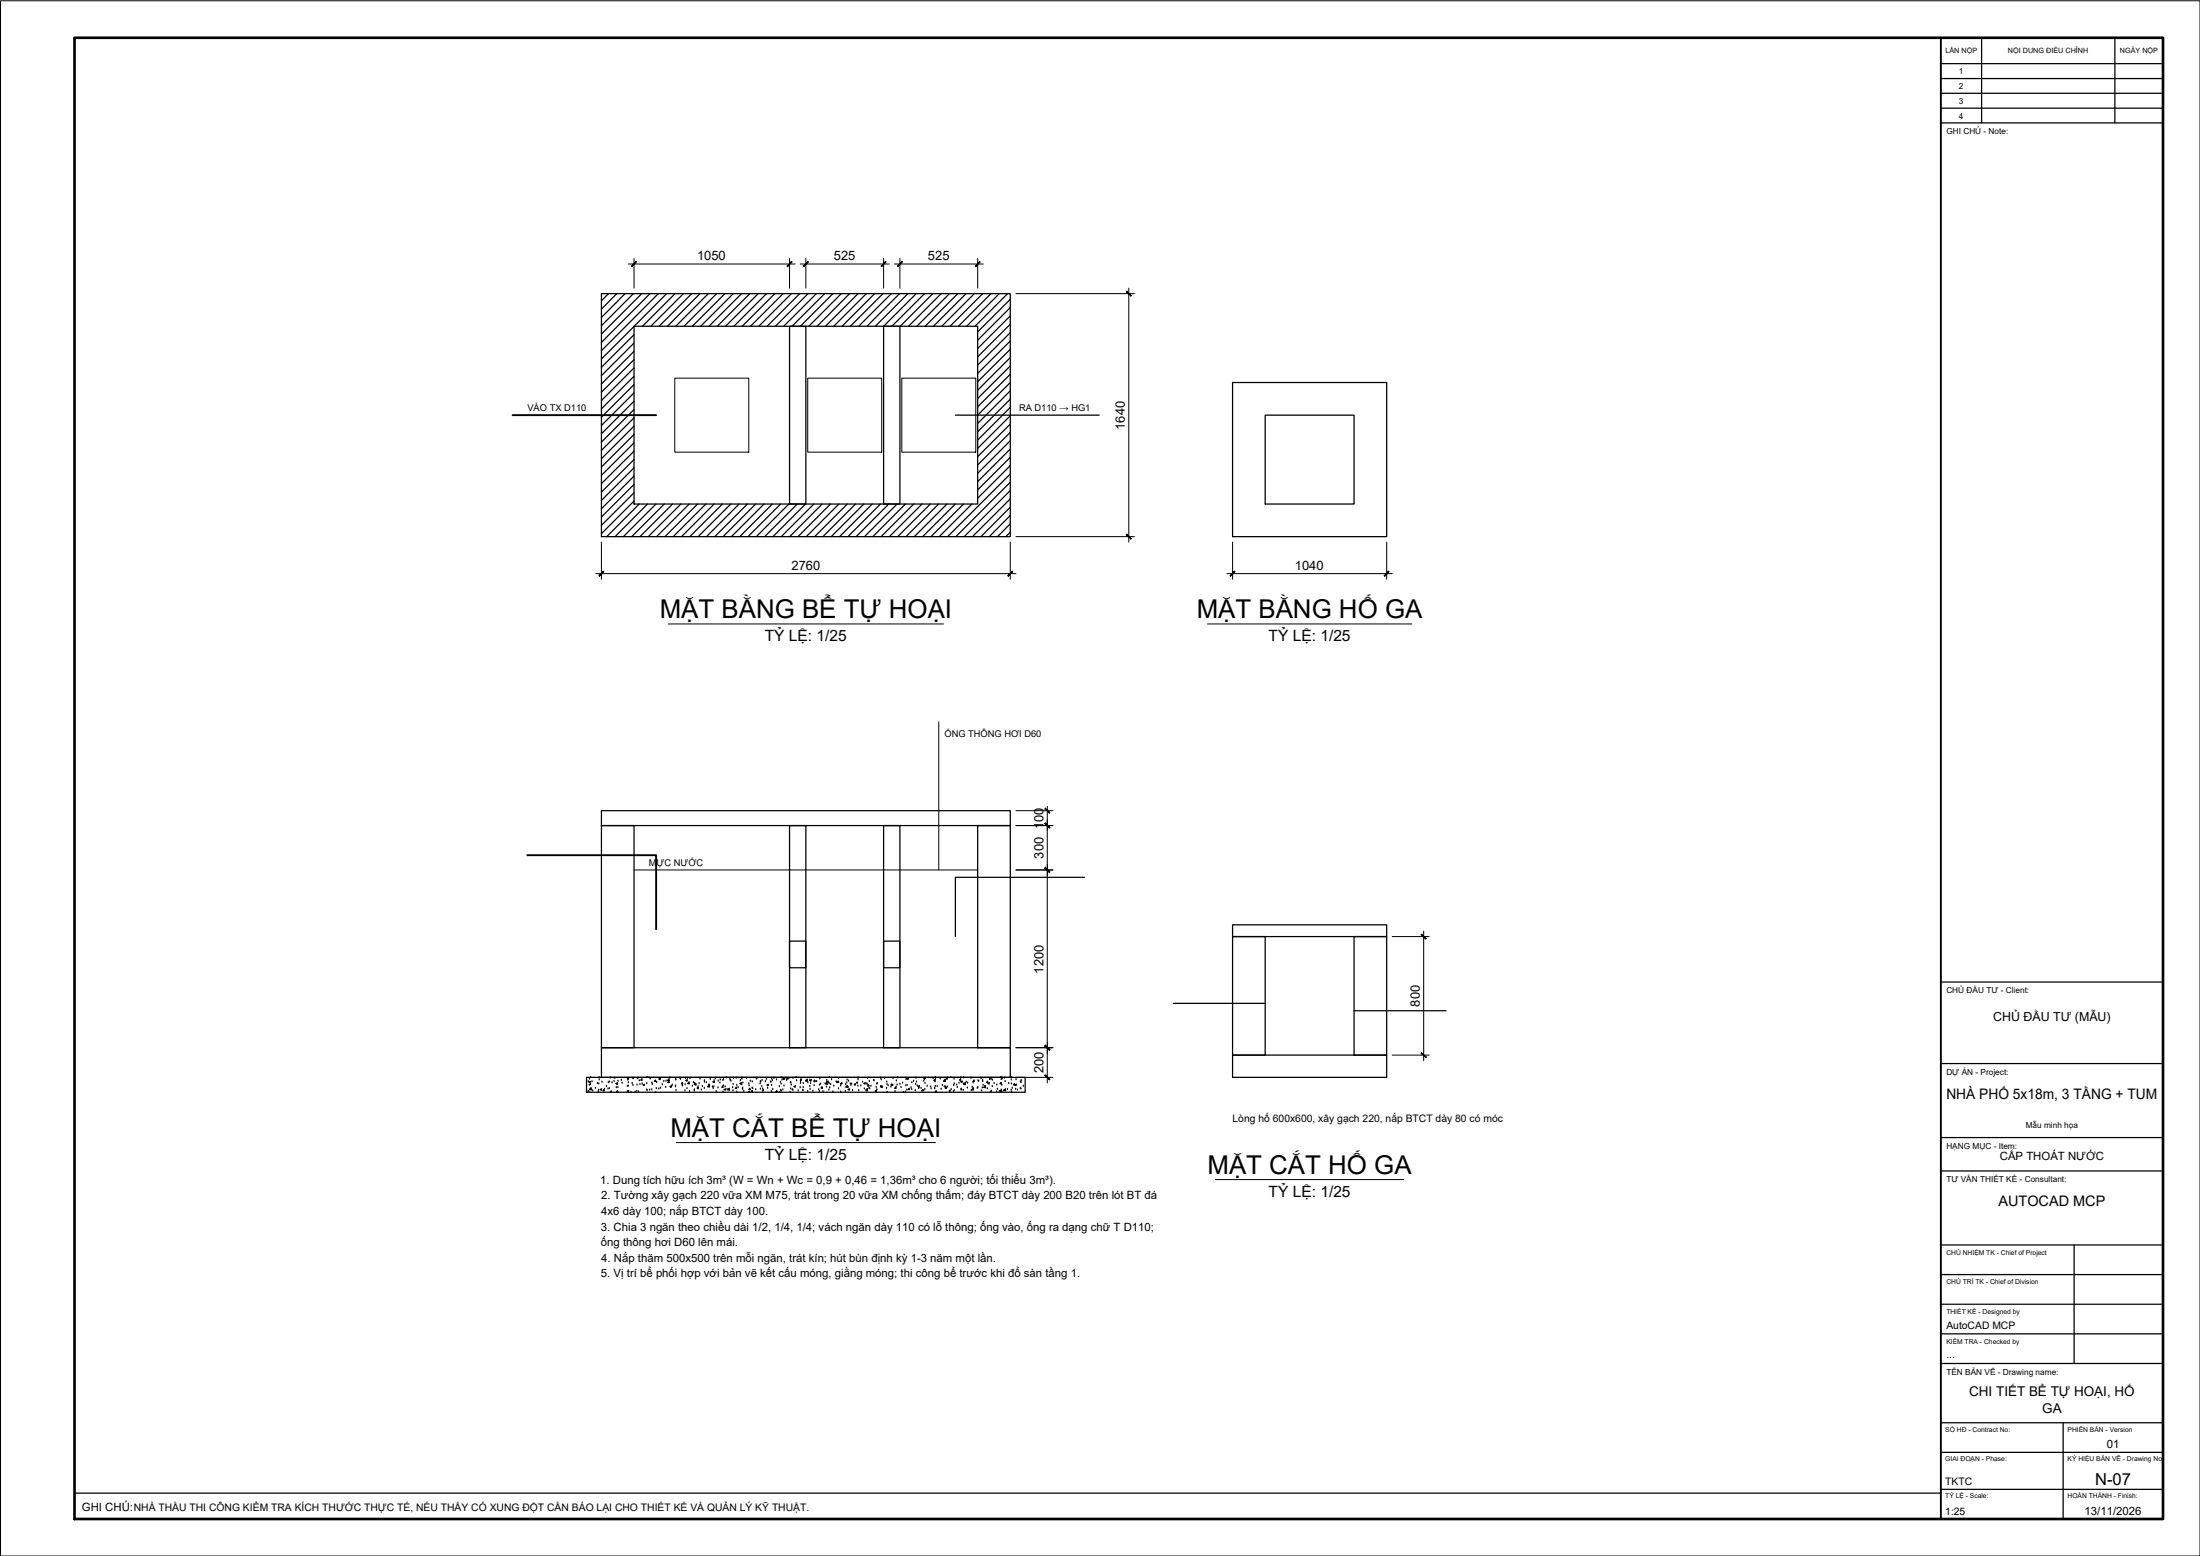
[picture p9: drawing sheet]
<svg xmlns="http://www.w3.org/2000/svg" width="594mm" height="420mm" viewBox="0 0 594 420" stroke-linecap="round" stroke-linejoin="round" font-family="sans-serif">
<!-- layer: P-EQPM -->
<g fill="none" stroke="#000" stroke-width=".34">
<path d="M162.4 79.3h110.4v65.6h-110.4zM164.3 79.3l-1.9 1.9M166.6 79.3l-4.2 4.2M168.8 79.3l-6.4 6.4M171 79.3l-8.6 8.7M173.3 79.3l-10.9 10.9M175.5 79.3l-13.1 13.2M177.8 79.3l-15.4 15.4M180 79.3l-8.7 8.8M182.3 79.3l-8.8 8.8M184.5 79.3l-8.8 8.8M186.8 79.3l-8.8 8.8"/>
<path d="M189 79.3l-8.8 8.8M191.3 79.3l-8.8 8.8M193.5 79.3l-8.8 8.8M195.8 79.3l-8.8 8.8M198 79.3l-8.8 8.8M200.3 79.3l-8.9 8.8M202.5 79.3l-8.8 8.8M204.7 79.3l-8.8 8.8M207 79.3l-8.8 8.8M209.2 79.3l-8.8 8.8M211.5 79.3l-8.8 8.8M213.7 79.3l-8.8 8.8"/>
<path d="M216 79.3l-8.8 8.8M218.2 79.3l-8.8 8.8M220.4 79.3l-8.8 8.8M222.7 79.3l-8.8 8.8M224.9 79.3l-8.8 8.8M227.2 79.3l-8.8 8.8M229.4 79.3l-8.7 8.8M231.7 79.3l-8.8 8.8M233.9 79.3l-8.8 8.8M236.2 79.3l-8.8 8.8M238.4 79.3l-8.8 8.8M240.7 79.3l-8.8 8.8"/>
<path d="M242.9 79.3l-8.8 8.8M245.2 79.3l-8.8 8.8M247.4 79.3l-8.8 8.8M249.7 79.3l-8.9 8.8M251.9 79.3l-8.8 8.8M254.1 79.3l-8.8 8.8M256.4 79.3l-8.8 8.8M258.6 79.3l-8.8 8.8M260.9 79.3l-8.8 8.8M263.1 79.3l-8.8 8.8M265.4 79.3l-8.8 8.8M267.6 79.3l-8.8 8.8"/>
<path d="M269.8 79.3l-8.8 8.8M272.1 79.3l-8.8 8.8M171.2 88.1h92.8v48h-92.8zM171.2 88.1l-8.8 8.8M171.2 90.4l-8.8 8.8M171.2 92.6l-8.8 8.8M171.2 94.9l-8.8 8.8M171.2 97.1l-8.8 8.8M171.2 99.4l-8.8 8.8M213.2 88.1h4.4v48h-4.4zM238.6 88.1h4.4v48h-4.4zM272.8 80.8l-8.8 8.8"/>
<path d="M272.8 83.1l-8.8 8.8M272.8 85.3l-8.8 8.8M272.8 87.5l-8.8 8.9M272.8 89.8l-8.8 8.8M272.8 92.1l-8.8 8.7M272.8 94.3l-8.8 8.8M272.8 96.6l-8.8 8.8M272.8 98.8l-8.8 8.8M171.2 101.6l-8.8 8.8M171.2 103.8l-8.8 8.8M171.2 106.1l-8.8 8.8M171.2 108.3l-8.8 8.8"/>
<path d="M171.2 110.6l-8.8 8.8M171.2 112.8l-8.8 8.8M171.2 115.1l-8.8 8.8M171.2 117.3l-8.8 8.8M171.2 119.6l-8.8 8.8M272.8 101l-8.8 8.9M272.8 103.3l-8.8 8.8M272.8 105.5l-8.8 8.8M272.8 107.8l-8.8 8.8M272.8 110l-8.8 8.8M272.8 112.3l-8.8 8.8M272.8 114.5l-8.8 8.8"/>
<path d="M272.8 116.8l-8.8 8.8M272.8 119l-8.8 8.8M332.8 103.3h41.7v41.6h-41.7zM341.6 112.1h24v24h-24zM171.2 121.8l-8.8 8.8M171.2 124.1l-8.8 8.8M171.2 126.3l-8.8 8.8M171.2 128.6l-8.8 8.8M171.2 130.8l-8.8 8.8M171.2 133.1l-8.8 8.8M171.2 135.3l-8.8 8.8M172.6 136.1l-8.8 8.8"/>
<path d="M174.9 136.1l-8.8 8.8M177.1 136.1l-8.8 8.8M179.4 136.1l-8.8 8.8M181.6 136.1l-8.8 8.8M183.9 136.1l-8.8 8.8M186.1 136.1l-8.8 8.8M188.4 136.1l-8.9 8.8M190.6 136.1l-8.8 8.8M192.8 136.1l-8.8 8.8M195.1 136.1l-8.8 8.8M197.3 136.1l-8.8 8.8M199.6 136.1l-8.8 8.8"/>
<path d="M201.8 136.1l-8.8 8.8M204.1 136.1l-8.8 8.8M206.3 136.1l-8.8 8.8M208.5 136.1l-8.8 8.8M210.8 136.1l-8.8 8.8M213 136.1l-8.8 8.8M215.3 136.1l-8.8 8.8M217.5 136.1l-8.8 8.8M219.8 136.1l-8.8 8.8M222 136.1l-8.8 8.8M224.3 136.1l-8.8 8.8M226.5 136.1l-8.8 8.8"/>
<path d="M228.8 136.1l-8.8 8.8M231 136.1l-8.8 8.8M233.3 136.1l-8.8 8.8M235.5 136.1l-8.8 8.8M237.8 136.1l-8.8 8.8M240 136.1l-8.8 8.8M242.2 136.1l-8.8 8.8M244.5 136.1l-8.8 8.8M246.7 136.1l-8.8 8.8M249 136.1l-8.8 8.8M251.2 136.1l-8.8 8.8M253.5 136.1l-8.8 8.8"/>
<path d="M255.7 136.1l-8.8 8.8M258 136.1l-8.9 8.8M260.2 136.1l-8.8 8.8M262.4 136.1l-8.8 8.8M272.8 121.2l-8.8 8.8M272.8 123.5l-8.8 8.8M272.8 125.7l-8.8 8.8M272.8 128l-16.9 16.9M272.8 130.2l-14.7 14.7M272.8 132.5l-12.4 12.4M272.8 134.7l-10.2 10.2M272.8 136.9l-7.9 8"/>
<path d="M272.8 139.2l-5.7 5.7M272.8 141.4l-3.4 3.5M272.8 143.7l-1.2 1.2M162.4 218.9h110.4v4h-110.4zM162.4 222.9h8.8v60h-8.8zM213.2 222.9h4.4v60h-4.4zM238.6 222.9h4.4v60h-4.4zM264 222.9h8.8v60h-8.8zM213.2 254.1h4.4v7.2h-4.4zM238.6 254.1h4.4v7.2h-4.4zM332.8 252.9h8.8v32h-8.8zM332.8 249.7h41.7v3.2h-41.7z"/>
<path d="M365.6 252.9h8.9v32h-8.9zM158.4 290.9h118.4v4h-118.4zM159.1 292.1l.3-.1-.1 .3zM159.2 294.2l.2-.3 .1 .3M159.2 294.2h.3M159.6 293.8l.1 .5-.5-.1M159.7 293.8l-.5 .4M162.1 294.2l.3-.2v.4zM162.4 282.9h110.4v8h-110.4zM163.1 294.5v-.3l-.2 .3h.3M164.7 294.9l.4-.3v.3M165.9 290.9h.1"/>
<path d="M166.7 292.4l-.3 .2M166.7 292.4l-.1 .3-.3-.1M166.8 294.9l-.1-.4-.2 .3 .3 .1M169.4 294.6l.4-.1-.2 .3zM169.6 291l.1 .3h-.3l.3-.3M170.3 294.9h.1M170.6 290.9l.3 .2 .1-.2M173.3 291.3l.1 .4-.3-.1zM173.7 292.9l.3-.1-.1 .3zM175 290.9l.3 .1M175.3 290.9v.1M176.9 294.9h.2"/>
<path d="M177 292v-.3l-.3 .3h.4M177.9 291.3l.4-.1-.1 .3zM180.7 292.3l-.1-.3-.2 .3h.3M180.7 291.3v.5h-.4zM180.9 293.4l.4-.2-.1 .3zM184.3 292.6l-.1-.3-.2 .3h.3M185.2 291.7l.4-.1-.1 .3zM186.1 292.2v.5l-.4-.1zM187.9 292.6l.1 .3h-.3zM188.3 293.8l.3-.2-.1 .4zM191.1 293.4l.4-.4v.5zM191.5 292.9l.1 .3h-.3z"/>
<path d="M192.5 292.1l.4-.1-.1 .3zM195.2 293.2l.1 .4-.3-.1 .2-.3M195.6 294.2l.3-.2-.1 .3zM196.9 294.3v-.4l-.4 .4h.5M198.8 293.6l.1 .3h-.3l.3-.3M199.8 292.5l.4-.1-.1 .3-.3-.1M202.1 294.9l.2-.2 .1 .2M202.5 293.9v.3h-.3l.3-.3M202.9 294.6l.3-.1-.1 .3zM204.1 290.9l.3 .2v-.2M206.1 294.2l.1 .3h-.3zM207.2 292.9l.3-.1-.1 .3z"/>
<path d="M208.9 290.9l.2 .1M209.1 290.9v.1M209.8 294.5v.4l-.3-.1zM210.4 294.9h.1M211.4 291.3l.4-.1-.1 .3zM212.2 290.9l.4 .2-.1-.2M212.7 291.3v-.3l-.2 .3h.3M213.4 294.9h.1M214.8 293.2l-.4 .2 .3 .1 .1-.3M216.4 291.7l-.1-.4-.2 .3 .3 .1M217.5 291.8l.4-.4 .1 .5zM218.7 291.7l.4-.1-.1 .3z"/>
<path d="M220 292v-.3l-.2 .3h.3M221.8 293.8l.3-.2-.1 .3zM222.9 292.7h.5M223.4 292.3l-.4 .4M223.4 292.3v.5M223.4 292.3h.3M223.6 292l.1 .3M223.7 292l-.3 .3M226 292.1l.4-.1-.1 .3zM227.3 292.3v.3h-.3l.3-.3M228.8 293.1v.5l-.4-.1zM229 294.2l.4-.2-.1 .3z"/>
<path d="M230.9 292.6l.1 .3h-.3l.2-.3M233.7 292.4l-.1 .3-.3-.2 .4-.1M233.8 294.3l.4 .1v-.4l-.4 .4M234.5 292.9l.1 .3h-.3l.3-.3M236.4 294.6l.3-.2-.1 .4-.2-.2M237.6 290.9l.2 .2 .1-.2M238.2 293.2l.1 .4-.3-.1 .2-.3M239.5 294.9h.1M240.6 292.9l.4-.1-.1 .3zM241.8 293.6l.1 .3M241.9 293.6l-.3 .3h.3M243.8 294.9h.2"/>
<path d="M244.9 291.3l.4-.1-.2 .3zM245.5 293.9l-.2 .3h.3M245.5 293.9v.3M248.3 293.2l-.1 .3-.3-.2 .4-.1M249.2 294.5h-.3l.2-.3 .1 .4M249.6 290.9l-.2 .2 .5 .1-.1-.3M251.9 290.9l.3 .1M252.1 290.9v.1M252.2 291.7l.3-.2-.1 .4zM252.8 294.9v-.4l-.2 .3 .3 .1M255.2 291.5l.1 .5-.5-.1 .4-.4M255.2 293.8l.4-.2-.1 .3z"/>
<path d="M255.7 291l.1 .3h-.3zM256.4 294.9h.1M259.4 291.3v.4l-.3-.1zM259.5 292.1l.4-.1-.2 .3zM260.2 292.8l.5-.4v.5zM262.5 294.2l.4-.2-.1 .3zM263 291.7l.1 .3h-.3zM265.7 293.6l.4-.4v.5zM266.7 292v.3h-.3zM266.8 292.5l.3-.1v.3zM269.8 294.6l.4-.2-.1 .3zM270.4 292.6h-.3l.2-.3 .1 .4"/>
<path d="M271.1 294.5l.4-.5v.5zM271.1 290.9h.3M274 292.6l-.3 .3h.3v-.2M274.1 292.9l.4-.1-.2 .3zM332.8 284.9h41.7v6h-41.7z"/>
</g>
<!-- layer: A-HIDD -->
<path d="M182.2 102.1h20v20h-20zM218.1 102.1h20v20h-20zM243.5 102.1h20v20h-20zM171.2 234.9h92.8" fill="none" stroke="#000" stroke-width=".27"/>
<!-- layer: P-SANR-SOIL -->
<path d="M138.4 112.1h38.8M142.4 230.9h34.8v20" fill="none" stroke="#000" stroke-width=".51"/>
<!-- layer: P-SANR-WAST -->
<path d="M258 112.1h38.8M292.8 236.9h-34.8v16M316.8 270.9h24.8M365.6 272.9h24.9" fill="none" stroke="#000" stroke-width=".34"/>
<!-- layer: P-ANNO-TEXT -->
<g fill="none" stroke="#000" stroke-width=".27">
<path d="M169.7 71.3h45M171.2 69.8v8M213.2 69.8v8M216.1 71.3h24M217.6 69.8v8M238.6 69.8v8M241.5 71.3h24M243 69.8v8M264 69.8v8M274.3 79.3h32M304.8 77.8v68.6M160.9 154.9h113.4"/>
<path d="M162.4 146.4v10M272.8 146.4v10M274.3 144.9h32M331.3 154.9h44.6M332.8 146.4v10M374.5 146.4v10M180.4 168.5h74.4M326.1 168.5h55.1M274.3 218.9h10M282.8 217.7v6.4M274.3 234.9h10M274.3 222.9h10"/>
<path d="M282.8 221.4v71M375.9 252.9h10M384.4 251.4v35M274.3 290.9h10M274.3 282.9h10M375.9 284.9h10M182.6 308.5h70M328.2 318.5h50.9"/>
</g>
<!-- layer: 0 -->
<g fill="#000" stroke="#000" stroke-width=".27">
<path d="M171.7 70.6l-1 1.4 1.1-1.3zM171.7 70.6l-1 1.4-.2-.2z"/>
<path d="M213.8 70.6l-1.3 1.2 .2 .2zM213.8 70.6l.1 .1-1.2 1.3z"/>
<path d="M218.2 70.6l-1.1 1.4 1.2-1.3zM218.2 70.6l-1.1 1.4-.2-.2z"/>
<path d="M239.2 70.6l-1.3 1.2 .2 .2zM239.2 70.6l.1 .1-1.2 1.3z"/>
<path d="M243.6 70.6l-1.1 1.4 1.2-1.3zM243.6 70.6l-1.1 1.4-.2-.2z"/>
<path d="M264.6 70.6l-1.2 1.2 .1 .2zM264.6 70.6l.1 .1-1.2 1.3z"/>
<path d="M304.2 78.7l1.2 1.3 .1-.2zM304.2 78.7l.1-.1 1.2 1.2z"/>
<path d="M162.9 154.3l-1 1.3 1.1-1.2zM162.9 154.3l-1 1.3-.2-.2z"/>
<path d="M272.1 155.4l.2 .2 1.1-1.3zM273.4 154.3l.1 .1-1.2 1.2z"/>
<path d="M304.3 144.2l-.1 .2 1.3 1.1zM304.2 144.4l1.3 1.1-.1 .1z"/>
<path d="M333.3 154.3l-1 1.3 1.2-1.2zM332.2 155.4l1.1-1.1-1 1.3z"/>
<path d="M373.8 155.4l.1 .2 1.1-1.3zM375 154.3l.1 .1-1.2 1.2z"/>
<path d="M282.3 218.2l-.1 .2 1.3 1.1zM282.2 218.4l1.3 1.1-.1 .1z"/>
<path d="M282.3 234.2l-.1 .2 1.3 1.1zM282.2 234.4l1.3 1.1-.1 .1z"/>
<path d="M282.2 234.4l1.2 1.2 .1-.1zM282.3 234.2l1.2 1.3-1.3-1.1z"/>
<path d="M282.2 222.4l1.2 1.2 .1-.2zM282.2 222.4l.1-.1 1.2 1.1z"/>
<path d="M282.2 222.4l1.2 1.2 .1-.2zM282.2 222.4l.1-.1 1.2 1.1z"/>
<path d="M383.8 252.4l1.2 1.2 .1-.2zM383.8 252.4l.1-.1 1.2 1.1z"/>
<path d="M282.3 290.2l-.1 .2 1.3 1.1zM282.2 290.4l1.3 1.1-.1 .1z"/>
<path d="M282.3 282.2l-.1 .2 1.3 1.1zM282.2 282.4l1.3 1.1-.1 .1z"/>
<path d="M282.2 282.4l1.2 1.2 .1-.1zM282.3 282.2l1.2 1.3-1.3-1.1z"/>
<path d="M383.9 284.3l-.1 .1 1.3 1.1zM383.8 284.4l1.3 1.1-.1 .1z"/>
</g>
<!-- layer: P-EQPM -->
<g fill="#000">
<circle cx="158.8" cy="294.7" r=".17"/>
<circle cx="158.8" cy="292.1" r=".17"/>
<circle cx="159" cy="294.7" r=".17"/>
<circle cx="159.1" cy="293" r=".17"/>
<circle cx="159.1" cy="291.4" r=".17"/>
<circle cx="159.4" cy="292.8" r=".17"/>
<circle cx="159.5" cy="291" r=".17"/>
<circle cx="159.9" cy="292.1" r=".17"/>
<circle cx="160" cy="294.6" r=".17"/>
<circle cx="160.8" cy="293.9" r=".17"/>
<circle cx="161.3" cy="292.6" r=".17"/>
<circle cx="161.6" cy="294.8" r=".17"/>
<circle cx="161.6" cy="294.4" r=".17"/>
<circle cx="161.7" cy="292.7" r=".17"/>
<circle cx="161.8" cy="291" r=".17"/>
<circle cx="161.8" cy="291.6" r=".17"/>
<circle cx="162.6" cy="292.2" r=".17"/>
<circle cx="163.3" cy="294.1" r=".17"/>
<circle cx="163.8" cy="293.4" r=".17"/>
<circle cx="164.2" cy="294" r=".17"/>
<circle cx="164.3" cy="292.4" r=".17"/>
<circle cx="164.5" cy="294" r=".17"/>
<circle cx="164.6" cy="292.1" r=".17"/>
<circle cx="164.8" cy="291.1" r=".17"/>
<circle cx="165.3" cy="292.4" r=".17"/>
<circle cx="165.8" cy="292" r=".17"/>
<circle cx="166.4" cy="293.7" r=".17"/>
<circle cx="166.7" cy="292.9" r=".17"/>
<circle cx="166.8" cy="293.7" r=".17"/>
<circle cx="166.9" cy="292" r=".17"/>
<circle cx="167.8" cy="291.7" r=".17"/>
<circle cx="168" cy="292.5" r=".17"/>
<circle cx="169.4" cy="293.3" r=".17"/>
<circle cx="169.5" cy="291.6" r=".17"/>
<circle cx="169.6" cy="293.3" r=".17"/>
<circle cx="169.7" cy="292.4" r=".17"/>
<circle cx="170.7" cy="292.6" r=".17"/>
<circle cx="170.9" cy="293.1" r=".17"/>
<circle cx="171" cy="291.3" r=".17"/>
<circle cx="171.5" cy="294.9" r=".17"/>
<circle cx="172" cy="294.7" r=".17"/>
<circle cx="172" cy="293" r=".17"/>
<circle cx="172.1" cy="291.3" r=".17"/>
<circle cx="172.3" cy="291.1" r=".17"/>
<circle cx="172.4" cy="294.9" r=".17"/>
<circle cx="172.6" cy="291.8" r=".17"/>
<circle cx="172.8" cy="292.9" r=".17"/>
<circle cx="173.4" cy="292.7" r=".17"/>
<circle cx="174.6" cy="294.3" r=".17"/>
<circle cx="174.6" cy="292.6" r=".17"/>
<circle cx="174.7" cy="290.9" r=".17"/>
<circle cx="174.7" cy="294.5" r=".17"/>
<circle cx="175.4" cy="294.3" r=".17"/>
<circle cx="175.6" cy="291.3" r=".17"/>
<circle cx="176" cy="294.3" r=".17"/>
<circle cx="176" cy="292.4" r=".17"/>
<circle cx="176.1" cy="292.8" r=".17"/>
<circle cx="177.2" cy="294" r=".17"/>
<circle cx="177.3" cy="292.3" r=".17"/>
<circle cx="177.9" cy="294" r=".17"/>
<circle cx="178.4" cy="293.8" r=".17"/>
<circle cx="178.8" cy="292.9" r=".17"/>
<circle cx="179.3" cy="292" r=".17"/>
<circle cx="179.8" cy="293.6" r=".17"/>
<circle cx="179.8" cy="291.9" r=".17"/>
<circle cx="180.9" cy="291" r=".17"/>
<circle cx="181.1" cy="293.6" r=".17"/>
<circle cx="181.3" cy="293.3" r=".17"/>
<circle cx="181.5" cy="293" r=".17"/>
<circle cx="182.4" cy="293.5" r=".17"/>
<circle cx="182.4" cy="293.2" r=".17"/>
<circle cx="182.5" cy="291.5" r=".17"/>
<circle cx="182.5" cy="291.6" r=".17"/>
<circle cx="182.6" cy="294.5" r=".17"/>
<circle cx="183.6" cy="291.1" r=".17"/>
<circle cx="183.7" cy="291.4" r=".17"/>
<circle cx="184.2" cy="293.2" r=".17"/>
<circle cx="184.3" cy="292.8" r=".17"/>
<circle cx="184.3" cy="293.2" r=".17"/>
<circle cx="185" cy="294.6" r=".17"/>
<circle cx="185" cy="292.9" r=".17"/>
<circle cx="185.1" cy="291.2" r=".17"/>
<circle cx="185.5" cy="294" r=".17"/>
<circle cx="185.6" cy="291.2" r=".17"/>
<circle cx="186.2" cy="294.8" r=".17"/>
<circle cx="186.3" cy="291.3" r=".17"/>
<circle cx="187" cy="293.3" r=".17"/>
<circle cx="187.3" cy="292.3" r=".17"/>
<circle cx="187.5" cy="294.6" r=".17"/>
<circle cx="187.5" cy="292.8" r=".17"/>
<circle cx="187.5" cy="294.3" r=".17"/>
<circle cx="187.6" cy="292.6" r=".17"/>
<circle cx="188.5" cy="293.5" r=".17"/>
<circle cx="188.8" cy="292.6" r=".17"/>
<circle cx="189" cy="291.4" r=".17"/>
<circle cx="189.4" cy="294.3" r=".17"/>
<circle cx="189.7" cy="293.4" r=".17"/>
<circle cx="190.2" cy="293.9" r=".17"/>
<circle cx="190.2" cy="291.8" r=".17"/>
<circle cx="190.2" cy="292.2" r=".17"/>
<circle cx="190.7" cy="292.4" r=".17"/>
<circle cx="191.4" cy="292.9" r=".17"/>
<circle cx="191.8" cy="291.5" r=".17"/>
<circle cx="192.4" cy="293.5" r=".17"/>
<circle cx="192.6" cy="293.9" r=".17"/>
<circle cx="192.8" cy="293.5" r=".17"/>
<circle cx="192.8" cy="291.8" r=".17"/>
<circle cx="193.2" cy="291.3" r=".17"/>
<circle cx="193.4" cy="294.7" r=".17"/>
<circle cx="193.9" cy="293.8" r=".17"/>
<circle cx="193.9" cy="291.9" r=".17"/>
<circle cx="194.4" cy="292.4" r=".17"/>
<circle cx="194.5" cy="291.6" r=".17"/>
<circle cx="195.1" cy="293.6" r=".17"/>
<circle cx="195.2" cy="291.8" r=".17"/>
<circle cx="195.3" cy="294.9" r=".17"/>
<circle cx="195.3" cy="293.2" r=".17"/>
<circle cx="195.4" cy="291.5" r=".17"/>
<circle cx="195.8" cy="293.5" r=".17"/>
<circle cx="196.1" cy="291" r=".17"/>
<circle cx="196.4" cy="294.2" r=".17"/>
<circle cx="197.1" cy="291.5" r=".17"/>
<circle cx="197.2" cy="291.7" r=".17"/>
<circle cx="197.4" cy="291.9" r=".17"/>
<circle cx="197.8" cy="293.7" r=".17"/>
<circle cx="197.9" cy="294.5" r=".17"/>
<circle cx="198" cy="292.8" r=".17"/>
<circle cx="198" cy="291.1" r=".17"/>
<circle cx="198.8" cy="291.1" r=".17"/>
<circle cx="198.9" cy="294.9" r=".17"/>
<circle cx="199" cy="293.1" r=".17"/>
<circle cx="199.3" cy="293.7" r=".17"/>
<circle cx="199.9" cy="291.8" r=".17"/>
<circle cx="200.3" cy="292.9" r=".17"/>
<circle cx="200.3" cy="291.1" r=".17"/>
<circle cx="200.3" cy="291.4" r=".17"/>
<circle cx="200.5" cy="294.1" r=".17"/>
<circle cx="200.5" cy="293.8" r=".17"/>
<circle cx="200.6" cy="292.4" r=".17"/>
<circle cx="200.8" cy="294.7" r=".17"/>
<circle cx="201.6" cy="291.3" r=".17"/>
<circle cx="202.2" cy="292.7" r=".17"/>
<circle cx="202.3" cy="293.2" r=".17"/>
<circle cx="202.6" cy="291.9" r=".17"/>
<circle cx="203.1" cy="293.8" r=".17"/>
<circle cx="203.1" cy="292.1" r=".17"/>
<circle cx="203.3" cy="294" r=".17"/>
<circle cx="204.1" cy="294.3" r=".17"/>
<circle cx="204.3" cy="291.4" r=".17"/>
<circle cx="205.2" cy="292.7" r=".17"/>
<circle cx="205.3" cy="292.1" r=".17"/>
<circle cx="205.3" cy="294.1" r=".17"/>
<circle cx="205.4" cy="292.2" r=".17"/>
<circle cx="205.7" cy="293.4" r=".17"/>
<circle cx="205.8" cy="291.8" r=".17"/>
<circle cx="206" cy="294" r=".17"/>
<circle cx="206.7" cy="292.1" r=".17"/>
<circle cx="207" cy="291.5" r=".17"/>
<circle cx="207.3" cy="293.8" r=".17"/>
<circle cx="208" cy="292.2" r=".17"/>
<circle cx="208.2" cy="292.2" r=".17"/>
<circle cx="208.3" cy="294.8" r=".17"/>
<circle cx="208.3" cy="293.1" r=".17"/>
<circle cx="208.4" cy="291.4" r=".17"/>
<circle cx="208.6" cy="291.8" r=".17"/>
<circle cx="208.7" cy="294.2" r=".17"/>
<circle cx="209.7" cy="291.6" r=".17"/>
<circle cx="210.5" cy="293.4" r=".17"/>
<circle cx="210.7" cy="292.3" r=".17"/>
<circle cx="210.8" cy="294.4" r=".17"/>
<circle cx="210.9" cy="292.7" r=".17"/>
<circle cx="211" cy="291" r=".17"/>
<circle cx="211" cy="294.7" r=".17"/>
<circle cx="211.2" cy="291.7" r=".17"/>
<circle cx="211.4" cy="294.3" r=".17"/>
<circle cx="211.7" cy="293.2" r=".17"/>
<circle cx="211.8" cy="291.4" r=".17"/>
<circle cx="212.4" cy="291.7" r=".17"/>
<circle cx="213.1" cy="291.2" r=".17"/>
<circle cx="213.5" cy="292.4" r=".17"/>
<circle cx="213.5" cy="294" r=".17"/>
<circle cx="213.7" cy="293" r=".17"/>
<circle cx="213.9" cy="294.2" r=".17"/>
<circle cx="214.1" cy="294.4" r=".17"/>
<circle cx="214.1" cy="291.2" r=".17"/>
<circle cx="215" cy="291" r=".17"/>
<circle cx="215.1" cy="291.8" r=".17"/>
<circle cx="215.5" cy="294.6" r=".17"/>
<circle cx="216.1" cy="293.7" r=".17"/>
<circle cx="216.2" cy="292" r=".17"/>
<circle cx="216.2" cy="292.5" r=".17"/>
<circle cx="216.8" cy="294.4" r=".17"/>
<circle cx="216.8" cy="294.5" r=".17"/>
<circle cx="216.9" cy="292.6" r=".17"/>
<circle cx="216.9" cy="293.7" r=".17"/>
<circle cx="217.8" cy="291.9" r=".17"/>
<circle cx="218.1" cy="294.8" r=".17"/>
<circle cx="218.2" cy="292.4" r=".17"/>
<circle cx="218.7" cy="293.4" r=".17"/>
<circle cx="218.7" cy="291.7" r=".17"/>
<circle cx="218.8" cy="294.1" r=".17"/>
<circle cx="218.9" cy="292.6" r=".17"/>
<circle cx="219.5" cy="294.6" r=".17"/>
<circle cx="219.9" cy="293.2" r=".17"/>
<circle cx="220.1" cy="292.1" r=".17"/>
<circle cx="220.5" cy="292.1" r=".17"/>
<circle cx="221.1" cy="294.3" r=".17"/>
<circle cx="221.2" cy="294.7" r=".17"/>
<circle cx="221.3" cy="293" r=".17"/>
<circle cx="221.4" cy="291.3" r=".17"/>
<circle cx="221.6" cy="292.7" r=".17"/>
<circle cx="221.9" cy="293.7" r=".17"/>
<circle cx="222.2" cy="294.8" r=".17"/>
<circle cx="222.8" cy="292.7" r=".17"/>
<circle cx="223.2" cy="293.5" r=".17"/>
<circle cx="223.2" cy="292.2" r=".17"/>
<circle cx="223.3" cy="291.7" r=".17"/>
<circle cx="223.8" cy="294.3" r=".17"/>
<circle cx="223.9" cy="292.7" r=".17"/>
<circle cx="224" cy="291" r=".17"/>
<circle cx="224" cy="293.8" r=".17"/>
<circle cx="224.3" cy="292.9" r=".17"/>
<circle cx="224.6" cy="291.5" r=".17"/>
<circle cx="224.9" cy="294.9" r=".17"/>
<circle cx="225.1" cy="293.3" r=".17"/>
<circle cx="225.8" cy="292.1" r=".17"/>
<circle cx="225.9" cy="292.3" r=".17"/>
<circle cx="226.4" cy="294" r=".17"/>
<circle cx="226.5" cy="291.3" r=".17"/>
<circle cx="226.5" cy="292.3" r=".17"/>
<circle cx="227" cy="294.9" r=".17"/>
<circle cx="227" cy="293" r=".17"/>
<circle cx="227" cy="293.2" r=".17"/>
<circle cx="228.3" cy="294.7" r=".17"/>
<circle cx="228.4" cy="292.9" r=".17"/>
<circle cx="228.7" cy="292.4" r=".17"/>
<circle cx="228.7" cy="291.6" r=".17"/>
<circle cx="229" cy="293.6" r=".17"/>
<circle cx="229.1" cy="291.9" r=".17"/>
<circle cx="229.6" cy="292.7" r=".17"/>
<circle cx="229.8" cy="293.1" r=".17"/>
<circle cx="230" cy="292.7" r=".17"/>
<circle cx="230.2" cy="294.5" r=".17"/>
<circle cx="231.4" cy="292.5" r=".17"/>
<circle cx="231.5" cy="292.4" r=".17"/>
<circle cx="231.7" cy="293.3" r=".17"/>
<circle cx="231.7" cy="291.6" r=".17"/>
<circle cx="231.7" cy="291.1" r=".17"/>
<circle cx="231.9" cy="294.5" r=".17"/>
<circle cx="232.5" cy="293.2" r=".17"/>
<circle cx="232.9" cy="292.2" r=".17"/>
<circle cx="233.4" cy="294" r=".17"/>
<circle cx="234.1" cy="292.7" r=".17"/>
<circle cx="234.2" cy="294.6" r=".17"/>
<circle cx="234.2" cy="292.9" r=".17"/>
<circle cx="234.3" cy="291.3" r=".17"/>
<circle cx="234.7" cy="293.9" r=".17"/>
<circle cx="234.8" cy="292" r=".17"/>
<circle cx="234.8" cy="294" r=".17"/>
<circle cx="235.2" cy="293.3" r=".17"/>
<circle cx="235.9" cy="291.7" r=".17"/>
<circle cx="236" cy="291.8" r=".17"/>
<circle cx="236.6" cy="293.6" r=".17"/>
<circle cx="236.8" cy="292.7" r=".17"/>
<circle cx="236.8" cy="294.3" r=".17"/>
<circle cx="236.9" cy="292.6" r=".17"/>
<circle cx="237.8" cy="293.5" r=".17"/>
<circle cx="237.9" cy="293.4" r=".17"/>
<circle cx="238" cy="291.6" r=".17"/>
<circle cx="238.9" cy="291.2" r=".17"/>
<circle cx="239.4" cy="293.9" r=".17"/>
<circle cx="239.5" cy="292.2" r=".17"/>
<circle cx="239.5" cy="292.9" r=".17"/>
<circle cx="239.8" cy="293.2" r=".17"/>
<circle cx="240.6" cy="293.5" r=".17"/>
<circle cx="240.8" cy="293" r=".17"/>
<circle cx="241.1" cy="293" r=".17"/>
<circle cx="241.1" cy="291.2" r=".17"/>
<circle cx="241.7" cy="294.8" r=".17"/>
<circle cx="242" cy="293.6" r=".17"/>
<circle cx="242" cy="291.9" r=".17"/>
<circle cx="242.2" cy="293" r=".17"/>
<circle cx="242.4" cy="291" r=".17"/>
<circle cx="243" cy="292.8" r=".17"/>
<circle cx="243.3" cy="293.7" r=".17"/>
<circle cx="243.7" cy="292.5" r=".17"/>
<circle cx="244.5" cy="294.9" r=".17"/>
<circle cx="244.6" cy="293.2" r=".17"/>
<circle cx="244.7" cy="291.5" r=".17"/>
<circle cx="244.9" cy="294.3" r=".17"/>
<circle cx="245" cy="293.1" r=".17"/>
<circle cx="246" cy="293.8" r=".17"/>
<circle cx="246.2" cy="294.2" r=".17"/>
<circle cx="246.2" cy="292.4" r=".17"/>
<circle cx="246.7" cy="292" r=".17"/>
<circle cx="247.2" cy="294.5" r=".17"/>
<circle cx="247.2" cy="292.8" r=".17"/>
<circle cx="247.3" cy="291.1" r=".17"/>
<circle cx="247.5" cy="292.2" r=".17"/>
<circle cx="247.7" cy="293.2" r=".17"/>
<circle cx="248.1" cy="293.9" r=".17"/>
<circle cx="248.7" cy="293.9" r=".17"/>
<circle cx="249.4" cy="291.9" r=".17"/>
<circle cx="249.4" cy="294.5" r=".17"/>
<circle cx="249.7" cy="291.5" r=".17"/>
<circle cx="249.7" cy="294.2" r=".17"/>
<circle cx="249.8" cy="292.5" r=".17"/>
<circle cx="250.4" cy="293.3" r=".17"/>
<circle cx="251.3" cy="293.5" r=".17"/>
<circle cx="251.4" cy="294" r=".17"/>
<circle cx="252.4" cy="293.8" r=".17"/>
<circle cx="252.4" cy="294" r=".17"/>
<circle cx="252.4" cy="292.1" r=".17"/>
<circle cx="252.6" cy="293.3" r=".17"/>
<circle cx="252.6" cy="291.5" r=".17"/>
<circle cx="252.6" cy="291" r=".17"/>
<circle cx="253.1" cy="293.4" r=".17"/>
<circle cx="253.9" cy="291.3" r=".17"/>
<circle cx="254.1" cy="294.1" r=".17"/>
<circle cx="254.5" cy="293.1" r=".17"/>
<circle cx="255" cy="293.5" r=".17"/>
<circle cx="255" cy="291.8" r=".17"/>
<circle cx="255.4" cy="293.5" r=".17"/>
<circle cx="255.8" cy="293.5" r=".17"/>
<circle cx="255.8" cy="291.1" r=".17"/>
<circle cx="256.4" cy="294.7" r=".17"/>
<circle cx="256.6" cy="294.6" r=".17"/>
<circle cx="256.8" cy="291" r=".17"/>
<circle cx="256.9" cy="294.2" r=".17"/>
<circle cx="257.5" cy="294.8" r=".17"/>
<circle cx="257.5" cy="293.1" r=".17"/>
<circle cx="257.6" cy="291.4" r=".17"/>
<circle cx="257.7" cy="294.5" r=".17"/>
<circle cx="257.7" cy="292.7" r=".17"/>
<circle cx="258.3" cy="293" r=".17"/>
<circle cx="258.5" cy="293.7" r=".17"/>
<circle cx="259" cy="292.5" r=".17"/>
<circle cx="259.5" cy="291.1" r=".17"/>
<circle cx="259.6" cy="294.3" r=".17"/>
<circle cx="259.6" cy="294.1" r=".17"/>
<circle cx="260.1" cy="294.4" r=".17"/>
<circle cx="260.2" cy="292.7" r=".17"/>
<circle cx="260.2" cy="291" r=".17"/>
<circle cx="260.9" cy="292.2" r=".17"/>
<circle cx="261.2" cy="293.8" r=".17"/>
<circle cx="261.3" cy="292.5" r=".17"/>
<circle cx="262.2" cy="291.2" r=".17"/>
<circle cx="262.3" cy="294.5" r=".17"/>
<circle cx="262.5" cy="293.6" r=".17"/>
<circle cx="262.7" cy="294.1" r=".17"/>
<circle cx="262.8" cy="293.8" r=".17"/>
<circle cx="262.8" cy="292.4" r=".17"/>
<circle cx="263.9" cy="293.9" r=".17"/>
<circle cx="264" cy="293.7" r=".17"/>
<circle cx="264.1" cy="291.8" r=".17"/>
<circle cx="264.3" cy="292" r=".17"/>
<circle cx="264.9" cy="291.3" r=".17"/>
<circle cx="265" cy="294.6" r=".17"/>
<circle cx="265.3" cy="293.8" r=".17"/>
<circle cx="265.4" cy="292.1" r=".17"/>
<circle cx="265.4" cy="291.7" r=".17"/>
<circle cx="265.5" cy="293.1" r=".17"/>
<circle cx="266" cy="293.4" r=".17"/>
<circle cx="266.6" cy="294" r=".17"/>
<circle cx="267.2" cy="291.5" r=".17"/>
<circle cx="267.3" cy="291.4" r=".17"/>
<circle cx="267.4" cy="294.9" r=".17"/>
<circle cx="267.6" cy="291.4" r=".17"/>
<circle cx="267.7" cy="294.7" r=".17"/>
<circle cx="267.9" cy="293.4" r=".17"/>
<circle cx="268" cy="291.7" r=".17"/>
<circle cx="268.4" cy="292.6" r=".17"/>
<circle cx="269.1" cy="294.8" r=".17"/>
<circle cx="269.2" cy="293" r=".17"/>
<circle cx="269.3" cy="294.1" r=".17"/>
<circle cx="270.2" cy="291" r=".17"/>
<circle cx="270.4" cy="291.5" r=".17"/>
<circle cx="270.4" cy="294.3" r=".17"/>
<circle cx="270.4" cy="292.8" r=".17"/>
<circle cx="270.4" cy="294.8" r=".17"/>
<circle cx="270.5" cy="294.7" r=".17"/>
<circle cx="270.5" cy="291" r=".17"/>
<circle cx="270.5" cy="293" r=".17"/>
<circle cx="270.6" cy="291.3" r=".17"/>
<circle cx="271" cy="294.6" r=".17"/>
<circle cx="271.4" cy="292.1" r=".17"/>
<circle cx="272" cy="294.2" r=".17"/>
<circle cx="272.4" cy="292.6" r=".17"/>
<circle cx="273.1" cy="291.6" r=".17"/>
<circle cx="273.1" cy="294.4" r=".17"/>
<circle cx="273.1" cy="292.7" r=".17"/>
<circle cx="273.1" cy="294.9" r=".17"/>
<circle cx="273.2" cy="291" r=".17"/>
<circle cx="273.4" cy="293.8" r=".17"/>
<circle cx="274.2" cy="294.1" r=".17"/>
<circle cx="274.4" cy="291.5" r=".17"/>
<circle cx="274.8" cy="294.3" r=".17"/>
<circle cx="275.5" cy="294" r=".17"/>
<circle cx="275.6" cy="292.1" r=".17"/>
<circle cx="275.7" cy="294" r=".17"/>
<circle cx="275.7" cy="292.3" r=".17"/>
<circle cx="275.8" cy="291.8" r=".17"/>
<circle cx="276.3" cy="293.3" r=".17"/>
</g>
<!-- layer: P-SANR-VENT -->
<path d="M253.5 194.9v40" fill="none" stroke="#000" stroke-width=".27"/>
<!-- layer: A-ANNO-TTLB -->
<path d="M.1 .2h594v420h-594z" fill="none" stroke="#000" stroke-width=".27"/>
<path d="M20.1 10.2h564v400h-564z" fill="none" stroke="#000" stroke-width=".72"/>
<path d="M524.1 10.2v400" fill="none" stroke="#000" stroke-width=".51"/>
<g fill="none" stroke="#000" stroke-width=".34">
<path d="M524.1 17.2h60M535.1 10.2v23M571.1 10.2v23M524.1 33.2h60M524.1 21.2h60M524.1 25.2h60M524.1 29.2h60M524.1 265.2h60M524.1 287.2h60M524.1 307.2h60M524.1 316.2h60M524.1 336.2h60"/>
<path d="M560.1 336.2v32M524.1 344.2h60M524.1 352.2h60M524.1 368.2h60M524.1 360.2h60M524.1 384.2h60M524.1 392.2h60M557.1 384.2v26M20.1 403.2h504M524.1 402.2h60"/>
</g>
<g font-size="7">
<text x="178.2" y="166.9">MẶT BẰNG BỂ TỰ HOẠI</text>
<text x="323.1" y="166.9">MẶT BẰNG HỐ GA</text>
<text x="181" y="306.9">MẶT CẮT BỂ TỰ HOẠI</text>
<text x="326.1" y="316.9">MẶT CẮT HỐ GA</text>
</g>
<text font-size="4.5" x="565.8" y="401">N-07</text>
<g font-size="4.2">
<text x="206.5" y="173.1">TỶ LỆ: 1/25</text>
<text x="342.6" y="173.1">TỶ LỆ: 1/25</text>
<text x="206.5" y="313.1">TỶ LỆ: 1/25</text>
<text x="342.6" y="323.1">TỶ LỆ: 1/25</text>
</g>
<g font-size="3.9">
<text x="525.6" y="296.7">NHÀ PHỐ 5x18m, 3 TẦNG + TUM</text>
<text x="539.6" y="325.7">AUTOCAD MCP</text>
</g>
<g font-size="3.6">
<text x="531.8" y="377">CHI TIẾT BỂ TỰ HOẠI, HỐ</text>
<text x="551.5" y="381.6">GA</text>
</g>
<g font-size="3.5">
<text x="188.2" y="70.2">1050</text>
<text x="225.2" y="70.2">525</text>
<text x="250.6" y="70.2">525</text>
<text x="303.8" y="116.1" transform="rotate(-90 303.8 116.1)">1640</text>
<text x="213.8" y="153.8">2760</text>
<text x="349.6" y="153.8">1040</text>
<text x="281.8" y="223.9" transform="rotate(-90 281.8 223.9)">100</text>
<text x="281.8" y="231.8" transform="rotate(-90 281.8 231.8)">300</text>
<text x="281.8" y="262.9" transform="rotate(-90 281.8 262.9)">1200</text>
<text x="383.4" y="271.8" transform="rotate(-90 383.4 271.8)">800</text>
<text x="281.8" y="289.8" transform="rotate(-90 281.8 289.8)">200</text>
</g>
<text font-size="3.4" x="538.2" y="275.7">CHỦ ĐẦU TƯ (MẪU)</text>
<g font-size="3.1">
<text x="540" y="313.2">CẤP THOÁT NƯỚC</text>
<text x="162.1" y="319.7">1. Dung tích hữu ích 3m³ (W = Wn + Wc = 0,9 + 0,46 = 1,36m³ cho 6 người; tối thiểu 3m³).</text>
<text x="162.3" y="323.9">2. Tường xây gạch 220 vữa XM M75, trát trong 20 vữa XM chống thấm; đáy BTCT dày 200 B20 trên lót BT đá</text>
<text x="162.4" y="328.1">4x6 dày 100; nắp BTCT dày 100.</text>
<text x="162.3" y="332.3">3. Chia 3 ngăn theo chiều dài 1/2, 1/4, 1/4; vách ngăn dày 110 có lỗ thông; ống vào, ống ra dạng chữ T D110;</text>
<text x="162.3" y="336.5">ống thông hơi D60 lên mái.</text>
<text x="162.4" y="340.7">4. Nắp thăm 500x500 trên mỗi ngăn, trát kín; hút bùn định kỳ 1-3 năm một lần.</text>
<text x="162.3" y="344.9">5. Vị trí bể phối hợp với bản vẽ kết cấu móng, giằng móng; thi công bể trước khi đổ sàn tầng 1.</text>
<text x="568.9" y="391">01</text>
<text x="22.1" y="407.9">GHI CHÚ:NHÀ THẦU THI CÔNG KIỂM TRA KÍCH THƯỚC THỰC TẾ, NẾU THẤY CÓ XUNG ĐỘT CẦN BÁO LẠI CHO THIẾT KẾ VÀ QUẢN LÝ KỸ THUẬT.</text>
<text x="562.9" y="409">13/11/2026</text>
</g>
<g font-size="2.8">
<text x="332.8" y="302.9">Lòng hố 600x600, xây gạch 220, nắp BTCT dày 80 có móc</text>
<text x="525.6" y="358.8">AutoCAD MCP</text>
<text x="525.6" y="366.8">...</text>
<text x="525.3" y="401">TKTC</text>
<text x="525.3" y="409">1:25</text>
</g>
<g font-size="2.5">
<text x="142.4" y="110.9">VÀO TX D110</text>
<text x="275.2" y="110.9">RA D110 → HG1</text>
<text x="255" y="198.9">ỐNG THÔNG HƠI D60</text>
<text x="175.2" y="233.7">MỰC NƯỚC</text>
</g>
<g font-size="2.2">
<text x="529" y="20">1</text>
<text x="529" y="24">2</text>
<text x="529" y="28">3</text>
<text x="529" y="32">4</text>
<text x="525.6" y="36.2">GHI CHÚ - Note:</text>
<text x="525.6" y="268.2">CHỦ ĐẦU TƯ - Client:</text>
<text x="525.6" y="290.2">DỰ ÁN - Project:</text>
<text x="547" y="304.7">Mẫu minh họa</text>
<text x="525.6" y="310.2">HẠNG MỤC - Item:</text>
<text x="525.6" y="319.2">TƯ VẤN THIẾT KẾ - Consultant:</text>
<text x="525.6" y="371.2">TÊN BẢN VẼ - Drawing name:</text>
</g>
<g font-size="2">
<text x="525.3" y="14.4">LẦN NỘP</text>
<text x="542.2" y="14.4">NỘI DUNG ĐIỀU CHỈNH</text>
<text x="572.4" y="14.4">NGÀY NỘP</text>
</g>
<g font-size="1.8">
<text x="525.6" y="338.8">CHỦ NHIỆM TK - Chief of Project</text>
<text x="525.6" y="346.8">CHỦ TRÌ TK - Chief of Division</text>
<text x="525.6" y="354.8">THIẾT KẾ - Designed by</text>
<text x="525.6" y="362.8">KIỂM TRA - Checked by</text>
<text x="525.3" y="386.6">SỐ HĐ - Contract No:</text>
<text x="558.3" y="386.6">PHIÊN BẢN - Version</text>
<text x="525.3" y="394.6">GIAI ĐOẠN - Phase:</text>
<text x="558.3" y="394.6">KÝ HIỆU BẢN VẼ - Drawing No</text>
<text x="525.3" y="404.6">TỶ LỆ - Scale:</text>
<text x="558.3" y="404.6">HOÀN THÀNH - Finish:</text>
</g>
</svg>
